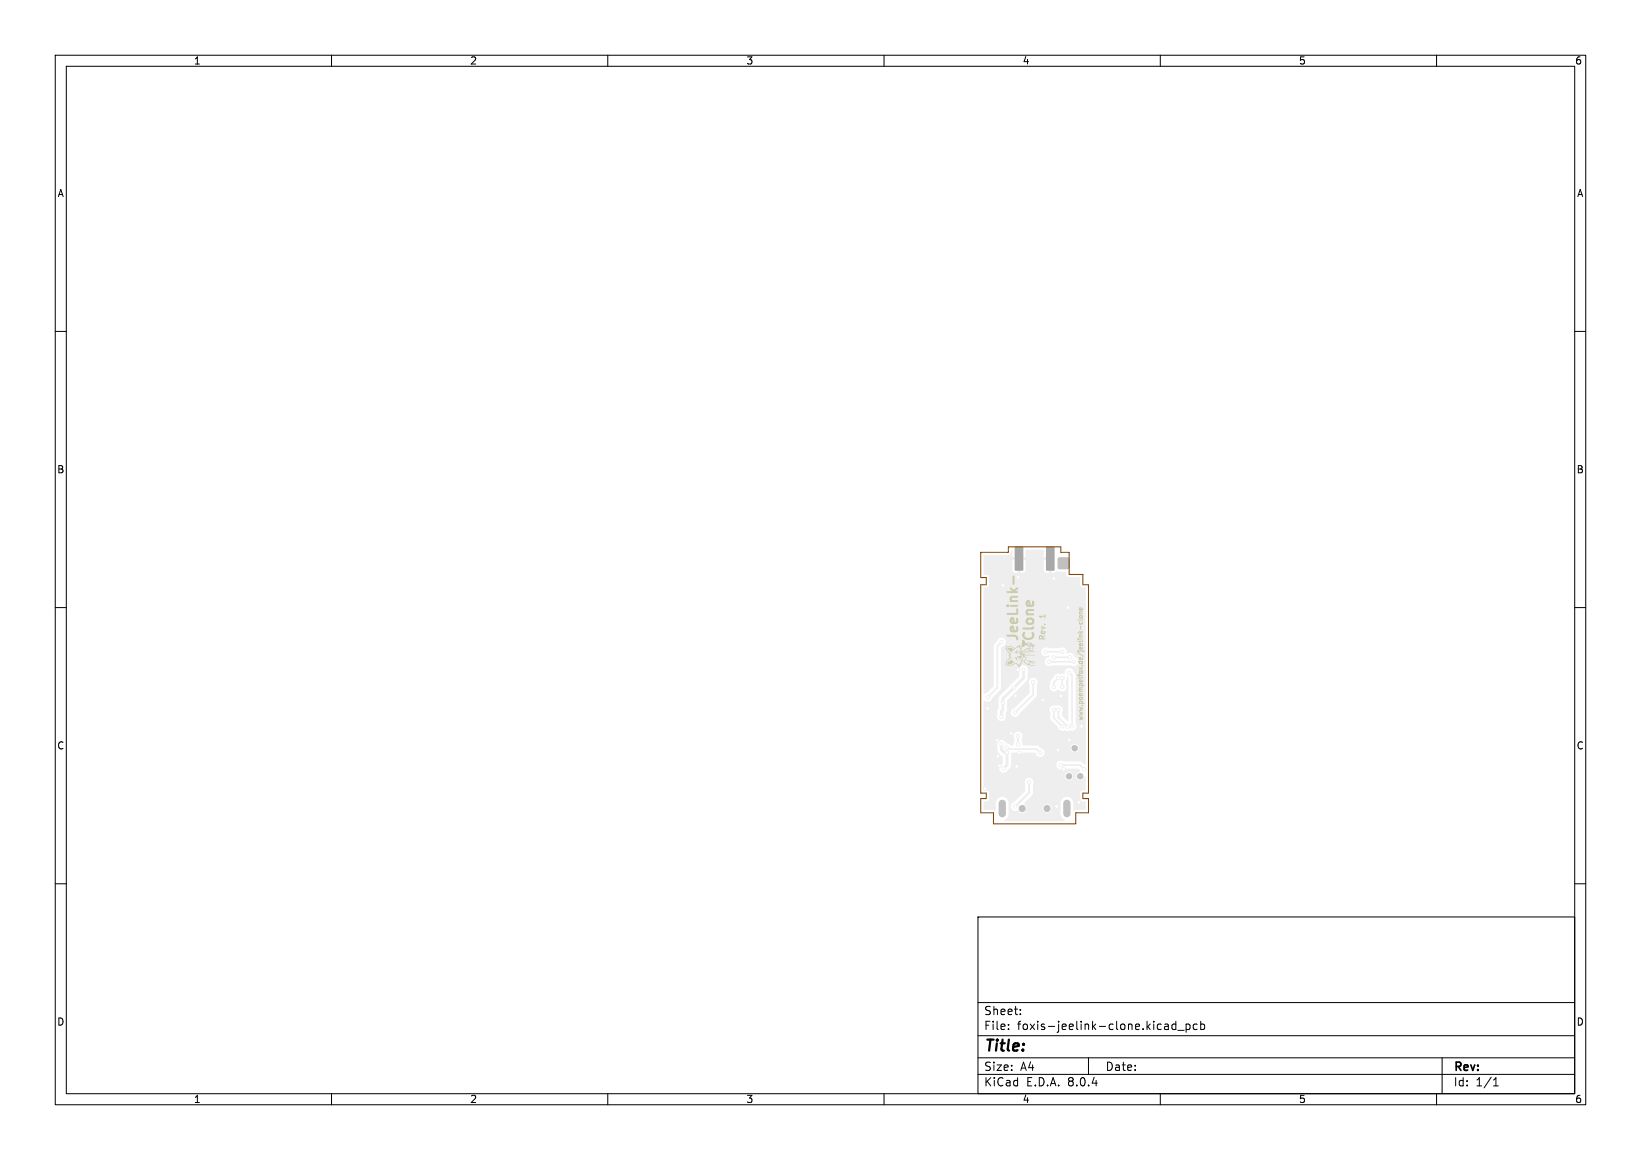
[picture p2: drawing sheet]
<svg xmlns="http://www.w3.org/2000/svg" width="297mm" height="210mm" viewBox="0 0 297 210" stroke-linecap="round" stroke-linejoin="round" font-family="sans-serif">
<g fill="#eee" stroke="#eee" stroke-width=".18">
<path d="M183.8 99h1.3v4.2h-1.3z"/>
<path d="M189.4 99h1.4v4.2h-1.4z"/>
<path d="M191.6 101.1h1.8v1.8h-1.8z"/>
<circle cx="186.3" cy="141.6" r=".3"/>
<circle cx="183.8" cy="146" r=".3"/>
<circle cx="188.8" cy="126.8" r=".3"/>
<circle cx="184.3" cy="121.2" r=".3"/>
<circle cx="180.5" cy="134" r=".3"/>
<circle cx="191.5" cy="135.8" r=".3"/>
<circle cx="190.8" cy="104.7" r=".3"/>
<circle cx="192" cy="126" r=".3"/>
<circle cx="192.5" cy="139.2" r=".3"/>
<circle cx="195.3" cy="145.2" r=".3"/>
<circle cx="193.5" cy="134" r=".3"/>
<circle cx="184.3" cy="104.5" r=".3"/>
<circle cx="195.8" cy="131.5" r=".3"/>
<circle cx="180.6" cy="136.9" r=".3"/>
<circle cx="181.5" cy="106" r=".3"/>
<circle cx="178.3" cy="142.8" r=".3"/>
<circle cx="191.3" cy="146" r=".3"/>
<circle cx="183.8" cy="126" r=".3"/>
<circle cx="184.5" cy="136.3" r=".3"/>
<circle cx="178.8" cy="128.2" r=".3"/>
<circle cx="180.9" cy="138.6" r=".3"/>
<circle cx="183" cy="132.8" r=".3"/>
<circle cx="184" cy="138.8" r=".3"/>
<circle cx="193.3" cy="110" r=".3"/>
<circle cx="181.3" cy="134.8" r=".3"/>
<circle cx="181.3" cy="129.8" r=".3"/>
<circle cx="182.3" cy="136.2" r=".3"/>
<circle cx="181.6" cy="139.1" r=".3"/>
<circle cx="183.5" cy="124.5" r=".3"/>
<circle cx="185.3" cy="121.2" r=".3"/>
<circle cx="181.5" cy="127.2" r=".3"/>
<circle cx="196.2" cy="139.2" r=".3"/>
<circle cx="192" cy="138.5" r=".3"/>
<circle cx="192.3" cy="131.5" r=".3"/>
<circle cx="190.8" cy="124.4" r=".3"/>
<circle cx="190.8" cy="128.5" r=".3"/>
<circle cx="191.5" cy="122.8" r=".3"/>
<circle cx="192.3" cy="122.8" r=".3"/>
<circle cx="189.3" cy="118" r=".3"/>
<circle cx="193.2" cy="131.6" r=".3"/>
<circle cx="191.6" cy="128.5" r=".3"/>
<circle cx="192.3" cy="124.4" r=".3"/>
<circle cx="192.3" cy="118" r=".3"/>
<circle cx="194" cy="131.5" r=".3"/>
<circle cx="193.5" cy="121.8" r=".3"/>
<circle cx="182.2" cy="135.4" r=".3"/>
<circle cx="188.3" cy="136.2" r=".3"/>
<circle cx="194.4" cy="119.8" r=".3"/>
<circle cx="189.9" cy="119.8" r=".3"/>
<circle cx="184.3" cy="133.2" r=".3"/>
<circle cx="184.3" cy="134.8" r=".3"/>
<circle cx="183.8" cy="129" r=".3"/>
<circle cx="187" cy="123.5" r=".3"/>
<circle cx="193.7" cy="119" r=".3"/>
<circle cx="190.8" cy="119" r=".3"/>
<circle cx="181.3" cy="116.2" r=".3"/>
<circle cx="178.8" cy="126.2" r=".3"/>
</g>
<path d="M181.4 145.4v1.9M193.1 145.4v1.9" fill="none" stroke="#eee" stroke-width="1.3"/>
<path d="M186.3 141.6v1.9l-2.5 2.5" fill="none" stroke="#eee" stroke-width=".4"/>
<path d="M184.3 104.5h-1.3l-1.5 1.5M181.3 134.8v1l.5 .4h.5v2.3l-.7 .6M185.3 121.2v1.6l-3.8 3.7v2l-.2 .3v1" fill="none" stroke="#eee" stroke-width=".5"/>
<g fill="none" stroke="#eee" stroke-width=".3">
<path d="M181.3 116.2l-.8 .8v7.5l-1.7 1.7M189.3 118h3M189.9 119.8h4.5M190.7 119.8h.1M190.8 119h2.9M194.4 119.8h.1M182.2 135.4l.2 .2h5.2l.7 .6M184.3 133.2v1.6M187 123.5v2.3l-3.2 3.2M190.8 128.5v1.5l1.5 1.5M191.5 122.8l-.7 .7v.9M191.6 128.5v1.4l1.6 1.7"/>
<path d="M192 138.5h3.5l.7 .7M192.3 122.8v1.6M193.5 121.8l.5 .5v9.2"/>
</g>
<path d="M178.1 100.5h4.5l.4-.3v-.6l.1-.1 .2 .1v1.2h2.3l.1-1.3h3.1l.1 1.3 1.4 .1v2.8h-.5v-2.3h-.9v1.8h-3.3v-1.8h-.9v2.3h-.5v-2.3h-.9v2l.4 .3h1.5l.3-.1 .1-.4h3.3l.1 .4 .4 .1h1.5l.4-.3 1.6 .1 .1 .1v.6l.3 .3 2.2 .1v1.5l.3 .2 .6 .1 .1 .1v13.3h-1.3a1.28 1.28 0 0 0-.8-.9 .94 .94 0 0 0-1.3-.6 .88 .88 0 0 0-.4-.9 .88 .88 0 0 0-1-.1h-2a.83 .83 0 0 0-1.1 .3 .83 .83 0 0 0 .1 1.1 .83 .83 0 0 0 1.2 0h.1l-.1 .3a.82 .82 0 0 0-.8 1 .82 .82 0 0 0 1.3 .5h3.5l.5 .1 .6-.3 .2-.5h1.3v11.7h-1.7l-.1-.5v-8.8l-.4-.6a.82 .82 0 0 0-.6-.6 .82 .82 0 0 0-.8 .2h-6.8l-.1-.1a.81 .81 0 0 0-1-.6 .81 .81 0 0 0-.5 1v1l-3.7 3.6-.1 1.1 .1 .9-.3 .6v.8a.81 .81 0 0 0 .8 1.1 .81 .81 0 0 0 .7-1.1v-.4l.3-.5v-1.8l3.5-3.6 .2-.4 .1-1.6h6.8l-.2 .8h-.8a.84 .84 0 0 0-1.2 .7l-.5 .4-.1 .4h-2.3v-.2a.81 .81 0 0 0-1.2-.5 .81 .81 0 0 0-.2 1.2l-.1 1.5-2.6 2.7a.82 .82 0 0 0-.8 .8 .82 .82 0 0 0 .8 .8 .82 .82 0 0 0 .9-.7l3-3 .1-2.1 .1-.5h2.3v.4a.82 .82 0 0 0 .3 1.2 .82 .82 0 0 0 1.1-.3 .85 .85 0 0 0 1.2 .3 .85 .85 0 0 0 .2-1.2v-.6l.2-.7 .2-.1 .1 .1-.1 8-1.1-1v-.7a.83 .83 0 0 0-.1-1 .83 .83 0 0 0-1-.1 .82 .82 0 0 0-1 .2 .82 .82 0 0 0 0 1l.1 1.3 1.3 1.4a.89 .89 0 0 0 1.3 .5l.4 .2 .4-.1a.87 .87 0 0 0 1.2-.8h1.7v3.9h-1.3v-.2a.75 .75 0 0 0-1.2-.3 .75 .75 0 0 0 .2 1.3 .75 .75 0 0 0 1-.8h1.3v.8h-7.4l-.2-.5-1.1-.7-2.7-.1-.2-1.1a.82 .82 0 0 0-.1-1.1 .82 .82 0 0 0-1.1 0 .82 .82 0 0 0-.1 1.1l-.2 1.1-.5 .1-.6-.4a.51 .51 0 0 1-.5-.5 .81 .81 0 0 0-1 0 .81 .81 0 0 0-.3 1l.1 1 .9 .9v1.2l-.2 .2a.81 .81 0 0 0-.2 1.3 .81 .81 0 0 0 1.3-.3l.6-.7 .1-2.4h4.2a.93 .93 0 0 0 1.6 .5l.2-.6h7.4l-.1 2.2-.9-.6h-3.1a.81 .81 0 0 0-1.2 .8 .81 .81 0 0 0 1.3 .6h2.7l.2 .2 .1 .4a.81 .81 0 0 0-.7 .7h-.6v-.2a.75 .75 0 0 0-1.2-.3 .75 .75 0 0 0 .2 1.2 .75 .75 0 0 0 1-.7h.6v.1a.8 .8 0 0 0 .8 .7 .8 .8 0 0 0 .8-.7l.1 .1v.9h-9.4l-.1-.2a.81 .81 0 0 0-1.1-.5 .81 .81 0 0 0-.3 1.1l-.1 1.2-1.9 2a.83 .83 0 0 0-.6 1.2 .83 .83 0 0 0 1.2 .3 .83 .83 0 0 0 1.4 .2 .83 .83 0 0 0-.3-1.3l1.6-1.8 .2-2.2h9.4v1.4l-.7 .1-.3 .4 .1 1.4 .2 .1 .7 .1v1.5l-2.2 .1-.1-1.5a1.15 1.15 0 0 0-1.2-.9 1.15 1.15 0 0 0-1 1v1h-1.7a.8 .8 0 0 0-1.2-.6 .8 .8 0 0 0 0 1.4 .8 .8 0 0 0 1.2-.6v-.2h1.7v1.2a1.45 1.45 0 0 0 .8 1l-.1 .1h-10.9l-.1-.2 .6-.3 .2-.5 .1-2.3a1.15 1.15 0 0 0-1.2-1 1.15 1.15 0 0 0-1.1 1l-.1 1.4-2.2-.1v-1.4l.7-.2 .3-.4-.1-1.3-.9-.3 .1-16.2a.88 .88 0 0 0 1.5-.5l1.4-1.4 .2-.3v-7.3l.2-.2a.82 .82 0 0 0 .7-.9 .82 .82 0 0 0-.8-.8 .82 .82 0 0 0-.9 .8l-.4 .4-.1 .3-.1 7.3-1.2 1.2-.5 .3-.1-19.2 .1-.1 .6-.1 .3-.2v-1.6l-.3-.4h-.6l-.1-.2z" fill="#eee"/>
<g fill="#fff" stroke="#fff" stroke-width=".18">
<circle cx="186.3" cy="141.6" r=".15"/>
<circle cx="183.8" cy="146" r=".15"/>
<circle cx="188.8" cy="126.7" r=".15"/>
<circle cx="184.3" cy="121.3" r=".15"/>
<circle cx="180.5" cy="134" r=".15"/>
<circle cx="191.5" cy="135.7" r=".15"/>
<circle cx="190.8" cy="104.7" r=".15"/>
<circle cx="192" cy="126" r=".15"/>
<circle cx="192.5" cy="139.3" r=".15"/>
<circle cx="195.3" cy="145.2" r=".15"/>
<circle cx="193.5" cy="134" r=".15"/>
<circle cx="184.3" cy="104.5" r=".15"/>
<circle cx="195.8" cy="131.5" r=".15"/>
<circle cx="180.6" cy="136.9" r=".15"/>
<circle cx="181.5" cy="106" r=".15"/>
<circle cx="178.3" cy="142.8" r=".15"/>
<circle cx="191.3" cy="146" r=".15"/>
<circle cx="183.8" cy="126" r=".15"/>
<circle cx="184.5" cy="136.3" r=".15"/>
<circle cx="178.8" cy="128.3" r=".15"/>
<circle cx="180.9" cy="138.6" r=".15"/>
<circle cx="183" cy="132.7" r=".15"/>
<circle cx="184" cy="138.7" r=".15"/>
<circle cx="193.3" cy="110" r=".15"/>
<circle cx="181.3" cy="134.7" r=".15"/>
<circle cx="181.3" cy="129.7" r=".15"/>
<circle cx="182.3" cy="136.3" r=".15"/>
<circle cx="181.6" cy="139.1" r=".15"/>
<circle cx="183.5" cy="124.5" r=".15"/>
<circle cx="185.3" cy="121.3" r=".15"/>
<circle cx="181.5" cy="127.3" r=".15"/>
<circle cx="196.2" cy="139.3" r=".15"/>
<circle cx="192" cy="138.5" r=".15"/>
<circle cx="192.3" cy="131.5" r=".15"/>
<circle cx="190.8" cy="124.4" r=".15"/>
<circle cx="190.8" cy="128.5" r=".15"/>
<circle cx="191.5" cy="122.7" r=".15"/>
<circle cx="192.3" cy="122.7" r=".15"/>
<circle cx="189.3" cy="118" r=".15"/>
<circle cx="193.2" cy="131.6" r=".15"/>
<circle cx="191.6" cy="128.5" r=".15"/>
<circle cx="192.3" cy="124.4" r=".15"/>
<circle cx="192.3" cy="118" r=".15"/>
<circle cx="194" cy="131.5" r=".15"/>
<circle cx="193.5" cy="121.7" r=".15"/>
<circle cx="182.2" cy="135.4" r=".15"/>
<circle cx="188.3" cy="136.3" r=".15"/>
<circle cx="194.4" cy="119.8" r=".15"/>
<circle cx="189.9" cy="119.8" r=".15"/>
<circle cx="184.3" cy="133.3" r=".15"/>
<circle cx="184.3" cy="134.7" r=".15"/>
<circle cx="183.8" cy="129" r=".15"/>
<circle cx="187" cy="123.5" r=".15"/>
<circle cx="193.7" cy="119" r=".15"/>
<circle cx="190.8" cy="119" r=".15"/>
<circle cx="181.3" cy="116.3" r=".15"/>
<circle cx="178.8" cy="126.3" r=".15"/>
<circle cx="192.5" cy="102" r=".43"/>
<circle cx="185" cy="146.4" r=".55"/>
<circle cx="189.5" cy="146.4" r=".55"/>
<circle cx="194.5" cy="135.5" r=".5"/>
<circle cx="193.5" cy="140.5" r=".5"/>
<circle cx="195.5" cy="140.5" r=".5"/>
</g>
<path d="M181.4 145.5v1.8M193.1 145.5v1.8" fill="none" stroke="#fff" stroke-width=".7"/>
<g fill="#c0c0c0" stroke="#c0c0c0" stroke-width=".18">
<path d="M183.8 99h1.3v4.2h-1.3z"/>
<path d="M189.4 99h1.4v4.2h-1.4z"/>
<path d="M191.6 101.1h1.8v1.8h-1.8z"/>
<circle cx="185" cy="146.4" r=".55"/>
<circle cx="189.5" cy="146.4" r=".55"/>
<circle cx="194.5" cy="135.5" r=".5"/>
<circle cx="193.5" cy="140.5" r=".5"/>
<circle cx="195.5" cy="140.5" r=".5"/>
</g>
<path d="M181.4 145.4v1.9M193.1 145.4v1.9" fill="none" stroke="#c0c0c0" stroke-width="1.3"/>
<g fill="#a8a8a8" stroke="#a8a8a8" stroke-width=".18">
<path d="M183.8 99h1.3v4.2h-1.3z"/>
<path d="M189.4 99h1.4v4.2h-1.4z"/>
</g>
<g fill="#cca">
<path d="M183.6 119h.2v.4l-.1-.4-.2 .2z"/>
<path d="M183.5 118.1l.2 .1 .1-.3-.1 .3z"/>
<path d="M182.1 117.1l.5-.1 .7 .1a.54 .54 0 0 0 .8-.1l.5-.2 .1 .5h.1l.2 .6 1-.6 .4-.1-.7-.4-.4 .3-.4 .1 .2-1.4 .4 .2 .2 .5 .4-.2 .6 .2 .1 .1-.2-.1-.2 .1v-.2h-.4l.1 .2 .2-.1v.3l.1-.2 .2 .2 .1-.2 .6 .2v.1h-.7l-.6-.2 .2 .3 1.1-.1v.1h-.4l.1 .4-.3-.5-.3 .2 .2 .4-.3-.1 .2 .4 .5-.4-.3 .4h-.3l-.3-.4h-.1l.3 .4 1 .2-.9-.1 .1 .3-.1-.2-.3-.1v.4l.4-.1-.1 .2h-.4v-.5h-.3l.5-.1-.1-.2-.4 .2 .3-.2v-.1l-.4 .1-.2 .2 .4 .3-.5-.2-.3 .1 .3 .4 .5-.3-.4 .3 .2 .1-.4 .1-.1-.4v.4l-.3 .3v.4l-.1-.4v.9l-.1-.6-.1 .3 .1-.5-.2 .6 .2-.7-.4 1v-.5l.3-.5-.3 .1-.1 .3-.2-.1 .2 .1-.1 .3-.1-.5 .5-.3h-.3h.8l.1-.2v-.2l-.1 .2h-.2v-.3v.3h.2h-.2l-.1-.1 .1-.3 .3 .1-.1-.2-.7 .2-.3-.2 .1-.5 .1 .4h-.2l.3 .1-.2 .1h.5l-.3-.6 .2 .4 .2 .1-.2-.5 .2 .4-.1-.4 .2 .4v-.3l.2 .3-.4-1v.2l-.2-.2-.2 .4 .1-.2-.8 .6-.1-.1v.2l-.2-.1 .1 .2-.5-.3-.4-.4h.8l.3 .3-.1-.2 .2 .1h.1l-.6-.4h-.8l-.1 .1 .5 .6 .6 .3-.5-.2-.5-.5 .4 .8 .2 .2-.3-.4 .5 .2-.2 .4 .2 .1h-.3l.5 .5-.6 .3-.5 .7 .4-.7 .7-.3-.2-.1-.3 .2-.6 .8a.3 .3 0 0 0 .1 .3 .3 .3 0 0 0 .4 0l.6-.1 .5-.3-.3-.2-.4 .3-.6 .2 .5-.1 .5-.2-.3 .2-.8 .1 .3-.6 .6-.2-.1 .1h.1v.1l.1-.1v.2l.1-.1 .6 .4v-.1l.2 .3v-.2l.1 .4 .1-.2 .1 .2 .7-1.9 2.1 .1-1.9 .1 .4 .4-.5-.4-.3 .7 .3 .2 .5-.5-.4 .5 .6 .5 .3-.4-.6-.2 1.6 .2v.1l-.9-.1-.3 .5 .4-.5h.2l.6 .3h-.4l-.3-.2-.3 .4 .5 .1h.5v.1l-1.2-.1-1.1-.8-.5 1.1-.1-.1-.1 .1-.2-.3-.4-.3-.6 .4h-.9l-.2-.2 .1-.4 .7-.8-.3-.4 .2-.2-.5-.8z"/>
<circle cx="186.8" cy="118.6" r=".07"/>
<circle cx="185.5" cy="118.6" r=".06"/>
<circle cx="185.7" cy="118.6" r=".07"/>
<circle cx="187.2" cy="118.6" r=".06"/>
<circle cx="186.2" cy="118.6" r=".07"/>
</g>
<path d="M183.4 104.4v1.3" fill="none" stroke="#cca" stroke-width=".35"/>
<path d="M195.4 111.1h.5M195.4 112.6v.2l.1 .2 .4-.1v-.3M195.4 111.5h.3l.2 .2-.4 .2-.1-.2zM195.6 113.3v.6M195.9 110.1l-.1 .3h-.4v-.3h.2v.3M195.9 110.8h-.5v.3M195.9 112.1l-.1 .2h-.7" fill="none" stroke="#cca" stroke-width=".18"/>
<path d="M177.5 100h5v-1h9.5v1h1.5v4h2.5v1.9h1v37.7h-1v1h1v2.6h-2.3v2h-14.9v-2h-2.3v-2.6h1v-1h-1v-37.7h1v-1.3h-1z" fill="none" stroke="#804000" stroke-width=".18"/>
<g fill="none" stroke="#000" stroke-width=".18">
<path d="M10 10h277v190h-277zM12 12h273v186h-273zM60 10v2M110 10v2M160 10v2M210 10v2M260 10v2M10 60h2M285 60h2M10 110h2M285 110h2M10 160h2"/>
<path d="M285 160h2M177 166h108v32h-108zM60 198v2M110 198v2M160 198v2M177 194.5h108M177 191.5h108M177 187.5h108M177 181.5h108M182.5 186.3v.1M182.5 185.5v.1M184.7 183.6v.1"/>
<path d="M184.7 182.8v.1M197 191.5v3M210 198v2M211.2 185.4l.3 .2v.8M211.5 186.3l-.2 .1M211.5 185.8h-.2M212.8 184.9v1.5M212.8 185.5l-.4-.1-.3 .3v.4l.1 .2h.6M213.2 186.5h1.1M214.7 185.5l.4-.1 .3 .3v.4l-.2 .2h-.5M214.7 185.4v1.5M216.7 185.5l-.5-.1-.2 .3v.4l.1 .2h.6"/>
<path d="M217.3 185.5l.4-.1 .3 .3v.4l-.1 .2h-.6M217.3 184.9v1.5M260 198v2M261 191.5v6.5M270.3 196.6h.9M270.3 195.5l.4-.4v1.5"/>
</g>
<text font-size="2.8" x="178" y="190.9">Title:</text>
<g font-size="2.5" fill="#cca">
<text x="184.4" y="116.2" transform="rotate(-90 184.4 116.2)">JeeLink-</text>
<text x="187.3" y="116.2" transform="rotate(-90 187.3 116.2)">Clone</text>
</g>
<g font-size="2.1">
<text x="178" y="184">Sheet:</text>
<text x="178" y="186.7">File:</text>
<text x="184.1" y="186.7">foxis-jeelink-clone.kicad_pcb</text>
<text x="178" y="196.9">KiCad</text>
<text x="178" y="194.1">Size:</text>
<text x="184.7" y="194.1">A4</text>
<text x="185.7" y="196.9">E.D.A.</text>
<text x="193.3" y="196.9">8.0.4</text>
<text x="200" y="194.1">Date:</text>
<text x="263" y="194.3">Rev:</text>
<text x="263" y="196.9">Id:</text>
<text x="267.1" y="196.9">1/1</text>
</g>
<g font-size="1.8">
<text x="35" y="11.9">1</text>
<text x="85" y="11.9">2</text>
<text x="135" y="11.9">3</text>
<text x="185" y="11.9">4</text>
<text x="235" y="11.9">5</text>
<text x="285" y="11.9">6</text>
<text x="10.3" y="35.9">A</text>
<text x="285.4" y="35.9">A</text>
<text x="10.3" y="85.9">B</text>
<text x="285.3" y="85.9">B</text>
<text x="10.3" y="135.9">C</text>
<text x="285.3" y="135.9">C</text>
<text x="10.3" y="185.9">D</text>
<text x="285.3" y="185.9">D</text>
<text x="35" y="199.9">1</text>
<text x="85" y="199.9">2</text>
<text x="135" y="199.9">3</text>
<text x="185" y="199.9">4</text>
<text x="235" y="199.9">5</text>
<text x="285" y="199.9">6</text>
</g>
<g font-size="1.4" fill="#cca">
<text x="189.3" y="111.9" transform="rotate(-90 189.3 111.9)">1</text>
<text x="189.3" y="116" transform="rotate(-90 189.3 116)">Rev.</text>
</g>
<text font-size="1.1" fill="#cca" x="196" y="130.5" transform="rotate(-90 196 130.5)">www.poempelfox.de/jeelink-clone</text>
</svg>
